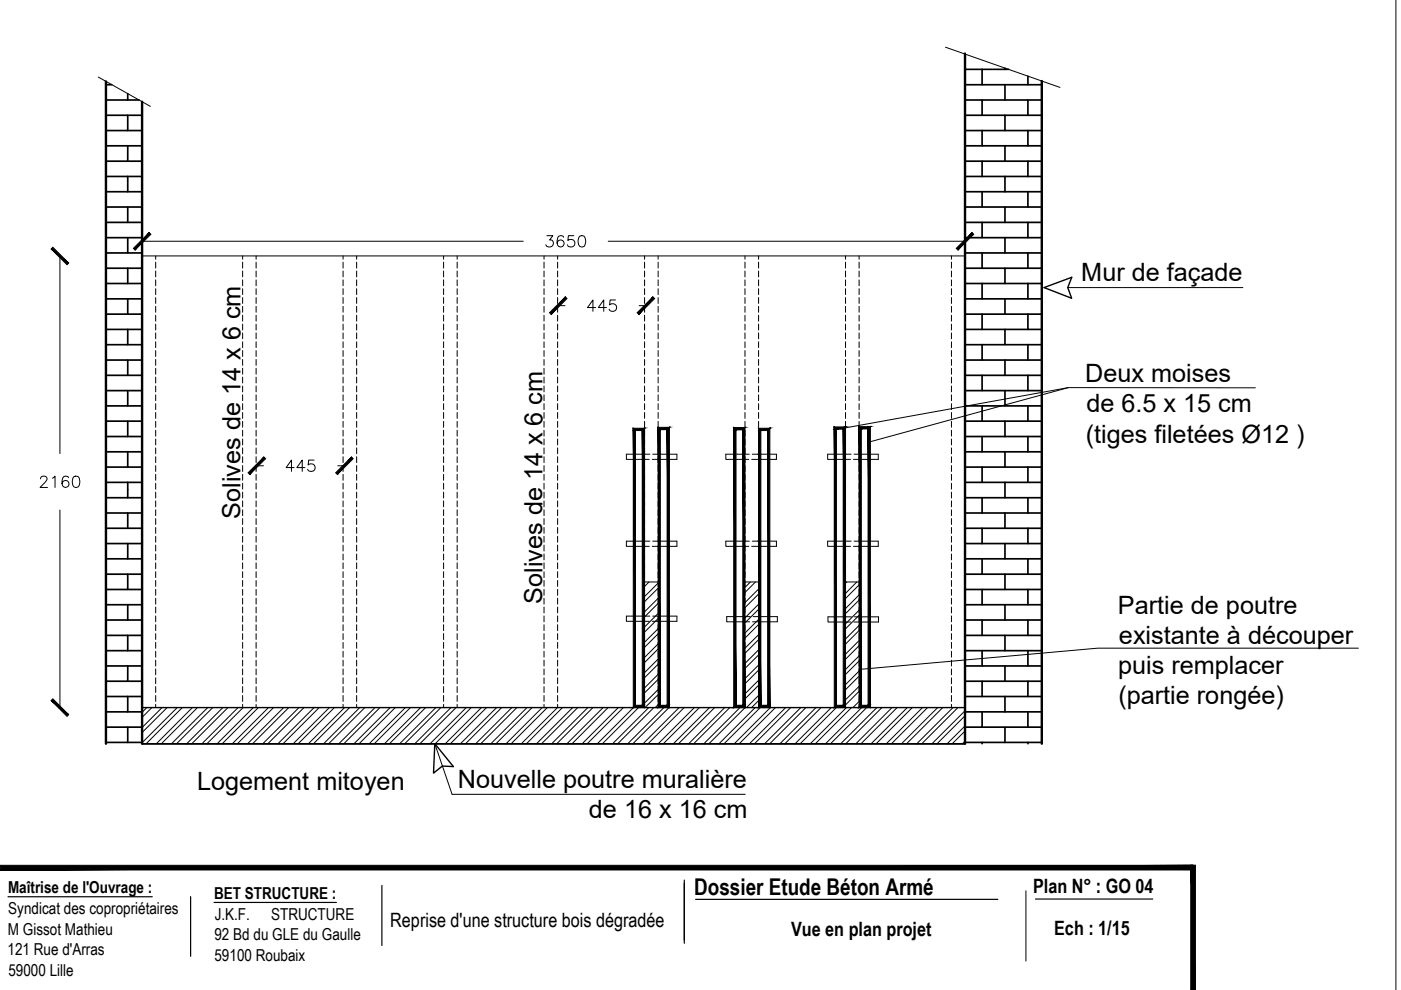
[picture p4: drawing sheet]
<svg xmlns="http://www.w3.org/2000/svg" width="297mm" height="210mm" viewBox="0 0 297 210" stroke-linecap="round" stroke-linejoin="round" font-family="sans-serif">
<!-- layer: JKF cotations -->
<g fill="none" stroke="#000" stroke-width=".21">
<path d="M137.6 123.4l-.9 .9M139.5 123.6l-2.8 2.9M139.5 126.8l-2.8 2.9M139.5 130.1l-2.8 2.8M139.5 133.3l-2.8 2.9M139.5 136.5l-2.8 2.9M139.5 139.7l-2.8 2.9M139.5 124.7l-2.8 2.9M139.5 127.9l-2.8 2.9M139.5 131.1l-2.8 2.9M139.5 134.4l-2.8 2.8M139.5 137.6l-2.8 2.9"/>
<path d="M159.1 123.4l-1.1 1.1M160.2 123.4l-2.2 2.2M160.8 124.9l-2.8 2.9M160.8 128.1l-2.8 2.9M160.8 131.3l-2.8 2.9M160.8 134.6l-2.8 2.8M160.8 137.8l-2.8 2.9M160.8 126l-2.8 2.8M160.8 129.2l-2.8 2.9M160.8 132.4l-2.8 2.9M160.8 135.6l-2.8 2.9M160.8 138.9l-2.8 2.8"/>
<path d="M179.5 123.4l-.2 .2M181.7 123.4l-2.4 2.4M182.1 126.1l-2.8 2.9M182.1 129.4l-2.8 2.9M182.1 132.6l-2.8 2.9M182.1 135.8l-2.8 2.9M182.1 139.1l-2.8 2.8M182.1 124l-2.8 2.9M182.1 127.2l-2.8 2.9M182.1 130.5l-2.8 2.8M182.1 133.7l-2.8 2.9M182.1 136.9l-2.8 2.9"/>
<path d="M31.1 150l-1 1M32.2 150l-2.1 2.1M34.4 150l-4.3 4.3M35.4 150l-5.3 5.3M37.6 150l-7.5 7.5M38.7 150l-7.7 7.7M40.8 150l-7.6 7.7M41.9 150l-7.7 7.7M44 150l-7.6 7.7M45.1 150l-7.6 7.7M47.3 150l-7.7 7.7M48.3 150l-7.6 7.7"/>
<path d="M50.5 150l-7.7 7.7M51.5 150l-7.6 7.7M53.7 150l-7.7 7.7M54.8 150l-7.7 7.7M56.9 150l-7.6 7.7M58 150l-7.7 7.7M60.1 150l-7.6 7.7M61.2 150l-7.6 7.7M63.4 150l-7.7 7.7M64.5 150l-7.7 7.7M66.6 150l-7.7 7.7M67.7 150l-7.7 7.7"/>
<path d="M69.8 150l-7.6 7.7M70.9 150l-7.7 7.7M73.1 150l-7.7 7.7M74.1 150l-7.6 7.7M76.3 150l-7.7 7.7M77.4 150l-7.7 7.7M79.5 150l-7.7 7.7M80.6 150l-7.7 7.7M82.7 150l-7.6 7.7M83.8 150l-7.7 7.7M85.9 150l-7.6 7.7M87 150l-7.6 7.7"/>
<path d="M89.2 150l-7.7 7.7M90.2 150l-7.6 7.7M92.4 150l-7.7 7.7M93.5 150l-7.7 7.7M95.6 150l-7.6 7.7M96.7 150l-7.7 7.7M98.9 150l-7.7 7.7M99.9 150l-7.6 7.7M102.1 150l-7.7 7.7M103.2 150l-7.7 7.7M105.3 150l-7.7 7.7M106.4 150l-7.7 7.7"/>
<path d="M108.5 150l-7.6 7.7M109.6 150l-7.7 7.7M111.7 150l-7.6 7.7M112.8 150l-7.6 7.7M115 150l-7.7 7.7M116 150l-7.6 7.7M118.2 150l-7.7 7.7M119.3 150l-7.7 7.7M121.4 150l-7.6 7.7M122.5 150l-7.7 7.7M124.6 150l-7.6 7.7M125.7 150l-7.6 7.7"/>
<path d="M127.9 150l-7.7 7.7M128.9 150l-7.6 7.7M131.1 150l-7.7 7.7M132.2 150l-7.7 7.7M134.3 150l-7.7 7.7M135.4 150l-7.7 7.7M137.5 150l-7.6 7.7M138.6 150l-7.6 7.7M139.5 143l-2.8 2.9M139.5 146.2l-2.8 2.9M139.5 149.4l-.6 .6M139.5 140.8l-2.8 2.9"/>
<path d="M139.5 144.1l-2.8 2.8M139.5 147.3l-2.7 2.7M140.8 150l-7.7 7.7M141.8 150l-7.6 7.7M144 150l-7.7 7.7M145.1 150l-7.7 7.7M147.2 150l-7.6 7.7M148.3 150l-7.7 7.7M150.4 150l-7.6 7.7M151.5 150l-7.6 7.7M153.7 150l-7.7 7.7M154.7 150l-7.6 7.7"/>
<path d="M156.9 150l-7.7 7.7M158 150l-7.7 7.7M160.1 150l-7.7 7.7M160.8 141l-2.8 2.9M160.8 144.2l-2.8 2.9M160.8 147.5l-2.5 2.5M160.8 142.1l-2.8 2.9M160.8 145.3l-2.8 2.9M160.8 148.5l-1.5 1.5M161.2 150l-7.7 7.7M163.3 150l-7.6 7.7M164.4 150l-7.7 7.7"/>
<path d="M166.6 150l-7.7 7.7M167.6 150l-7.6 7.7M169.8 150l-7.7 7.7M170.9 150l-7.7 7.7M173 150l-7.6 7.7M174.1 150l-7.7 7.7M176.2 150l-7.6 7.7M177.3 150l-7.6 7.7M179.5 150l-7.7 7.7M180.5 150l-7.6 7.7M182.1 142.3l-2.8 2.9M182.1 145.5l-2.8 2.9"/>
<path d="M182.1 148.7l-1.3 1.3M182.1 140.1l-2.8 2.9M182.1 143.4l-2.8 2.8M182.1 146.6l-2.8 2.9M182.1 149.8l-.2 .2M182.7 150l-7.7 7.7M183.8 150l-7.7 7.7M185.9 150l-7.6 7.7M187 150l-7.7 7.7M189.1 150l-7.6 7.7M190.2 150l-7.7 7.7M192.4 150l-7.7 7.7"/>
<path d="M193.4 150l-7.6 7.7M195.6 150l-7.7 7.7M196.7 150l-7.7 7.7M198.8 150l-7.7 7.7M199.9 150l-7.7 7.7M202 150l-7.6 7.7M203.1 150l-7.7 7.7M204.6 150.7l-7 7M204.6 153.9l-3.8 3.8M204.6 157.1l-.5 .6M204.6 151.8l-5.9 5.9M204.6 155l-2.7 2.7"/>
</g>
<!-- layer: textes. R+1 -->
<path d="M30.1 157.7h174.5h-174.5v-7.7h174.5v7.7" fill="none" stroke="#000" stroke-width=".3"/>
<!-- layer: Butons sismique jkf -->
<g fill="none" stroke="#000" stroke-width=".21">
<path d="M296 -.1v210M20.8 16.3l11.1 6.3M200.5 10l24.2 8.5M33 54.3v.7M33 55.6v1.2M33 57.5v1.2M33 59.3v1.3M51.4 54.3v.7M51.4 55.6v1.2M51.4 57.5v1.2M51.4 59.3v1.3M54.3 54.3v.7"/>
<path d="M54.3 55.6v1.2M54.3 57.5v1.2M54.3 59.3v1.3M72.7 54.3v.7M72.7 55.6v1.2M72.7 57.5v1.2M72.7 59.3v1.3M75.6 54.3v.7M75.6 55.6v1.2M75.6 57.5v1.2M75.6 59.3v1.3M94.1 54.3v.7"/>
<path d="M94.1 55.6v1.2M94.1 57.5v1.2M94.1 59.3v1.3M96.9 54.3v.7M96.9 55.6v1.2M96.9 57.5v1.2M96.9 59.3v1.3M115.3 55.6v1.2M115.3 57.5v1.2M115.3 59.3v1.3M118.2 55.6v1.2M118.2 57.5v1.2"/>
<path d="M118.2 59.3v1.3M136.7 54.3v.7M136.7 55.6v1.2M136.7 57.5v1.2M136.7 59.3v1.3M139.5 54.3v.7M139.5 55.6v1.2M139.5 57.5v1.2M139.5 59.3v1.3M158 54.3v.7M158 55.6v1.2M158 57.5v1.2"/>
<path d="M158 59.3v1.3M160.8 54.3v.7M160.8 55.6v1.2M160.8 57.5v1.2M160.8 59.3v1.3M179.3 54.3v.7M179.3 55.6v1.2M179.3 57.5v1.2M179.3 59.3v1.3M182.1 54.3v.7M182.1 55.6v1.2M182.1 57.5v1.2"/>
<path d="M182.1 59.3v1.3M201.7 54.3v.7M201.7 55.6v1.2M201.7 57.5v1.2M201.7 59.3v1.3M33 61.2v1.3M33 63.1v1.2M33 65v1.2M33 66.8v1.3M33 68.7v1.3M33 70.6v1.2M33 72.5v1.2"/>
<path d="M33 74.3v1.3M33 76.2v1.3M33 78.1v1.2M33 80v1.2M51.4 61.2v1.3M51.4 63.1v1.2M51.4 65v1.2M51.4 66.8v1.3M51.4 68.7v1.3M51.4 70.6v1.2M51.4 72.5v1.2M51.4 74.3v1.3"/>
<path d="M51.4 76.2v1.3M51.4 78.1v1.2M51.4 80v1.2M54.3 61.2v1.3M54.3 63.1v1.2M54.3 65v1.2M54.3 66.8v1.3M54.3 68.7v1.3M54.3 70.6v1.2M54.3 72.5v1.2M54.3 74.3v1.3M54.3 76.2v1.3"/>
<path d="M54.3 78.1v1.2M54.3 80v1.2M72.7 61.2v1.3M72.7 63.1v1.2M72.7 65v1.2M72.7 66.8v1.3M72.7 68.7v1.3M72.7 70.6v1.2M72.7 72.5v1.2M72.7 74.3v1.3M72.7 76.2v1.3M72.7 78.1v1.2"/>
<path d="M72.7 80v1.2M75.6 61.2v1.3M75.6 63.1v1.2M75.6 65v1.2M75.6 66.8v1.3M75.6 68.7v1.3M75.6 70.6v1.2M75.6 72.5v1.2M75.6 74.3v1.3M75.6 76.2v1.3M75.6 78.1v1.2M75.6 80v1.2"/>
<path d="M94.1 61.2v1.3M94.1 63.1v1.2M94.1 65v1.2M94.1 66.8v1.3M94.1 68.7v1.3M94.1 70.6v1.2M94.1 72.5v1.2M94.1 74.3v1.3M94.1 76.2v1.3M94.1 78.1v1.2M94.1 80v1.2M96.9 61.2v1.3"/>
<path d="M96.9 63.1v1.2M96.9 65v1.2M96.9 66.8v1.3M96.9 68.7v1.3M96.9 70.6v1.2M96.9 72.5v1.2M96.9 74.3v1.3M96.9 76.2v1.3M96.9 78.1v1.2M96.9 80v1.2M115.3 61.2v1.3M115.3 63.1v1.2"/>
<path d="M115.3 65v1.2M115.3 66.8v1.3M115.3 68.7v1.3M115.3 70.6v1.2M115.3 72.5v1.2M115.3 74.3v1.3M115.3 76.2v1.3M115.3 78.1v1.2M115.3 80v1.2M118.2 61.2v1.3M118.2 63.1v1.2M118.2 65v1.2"/>
<path d="M118.2 66.8v1.3M118.2 68.7v1.3M118.2 70.6v1.2M118.2 72.5v1.2M118.2 74.3v1.3M118.2 76.2v1.3M118.2 78.1v1.2M118.2 80v1.2M136.7 61.2v1.3M136.7 63.1v1.2M136.7 65v1.2M136.7 66.8v1.3"/>
<path d="M136.7 68.7v1.3M136.7 70.6v1.2M136.7 72.5v1.2M136.7 74.3v1.3M136.7 76.2v1.3M136.7 78.1v1.2M136.7 80v1.2M139.5 61.2v1.3M139.5 63.1v1.2M139.5 65v1.2M139.5 66.8v1.3M139.5 68.7v1.3"/>
<path d="M139.5 70.6v1.2M139.5 72.5v1.2M139.5 74.3v1.3M139.5 76.2v1.3M139.5 78.1v1.2M139.5 80v1.2M158 61.2v1.3M158 63.1v1.2M158 65v1.2M158 66.8v1.3M158 68.7v1.3M158 70.6v1.2"/>
<path d="M158 72.5v1.2M158 74.3v1.3M158 76.2v1.3M158 78.1v1.2M158 80v1.2M160.8 61.2v1.3M160.8 63.1v1.2M160.8 65v1.2M160.8 66.8v1.3M160.8 68.7v1.3M160.8 70.6v1.2M160.8 72.5v1.2"/>
<path d="M160.8 74.3v1.3M160.8 76.2v1.3M160.8 78.1v1.2M160.8 80v1.2M179.3 61.2v1.3M179.3 63.1v1.2M179.3 65v1.2M179.3 66.8v1.3M179.3 68.7v1.3M179.3 70.6v1.2M179.3 72.5v1.2M179.3 74.3v1.3"/>
<path d="M179.3 76.2v1.3M179.3 78.1v1.2M179.3 80v1.2M182.1 61.2v1.3M182.1 63.1v1.2M182.1 65v1.2M182.1 66.8v1.3M182.1 68.7v1.3M182.1 70.6v1.2M182.1 72.5v1.2M182.1 74.3v1.3M182.1 76.2v1.3"/>
<path d="M182.1 78.1v1.2M182.1 80v1.2M201.7 61.2v1.3M201.7 63.1v1.2M201.7 65v1.2M201.7 66.8v1.3M201.7 68.7v1.3M201.7 70.6v1.2M201.7 72.5v1.2M201.7 74.3v1.3M201.7 76.2v1.3M201.7 78.1v1.2"/>
<path d="M201.7 80v1.2M33 81.8v1.3M33 83.7v1.3M33 85.6v1.2M33 87.5v1.2M33 89.3v1.3M33 91.2v1.3M33 93.1v1.2M33 95v1.2M33 96.8v1.3M33 98.7v1.3M51.4 81.8v1.3"/>
<path d="M51.4 83.7v1.3M51.4 85.6v1.2M51.4 87.5v1.2M51.4 89.3v1.3M51.4 91.2v1.3M51.4 93.1v1.2M51.4 95v1.2M51.4 96.8v1.3M51.4 98.7v1.3M54.3 81.8v1.3M54.3 83.7v1.3M54.3 85.6v1.2"/>
<path d="M54.3 87.5v1.2M54.3 89.3v1.3M54.3 91.2v1.3M54.3 93.1v1.2M54.3 95v1.2M54.3 96.8v1.3M54.3 98.7v1.3M72.7 81.8v1.3M72.7 83.7v1.3M72.7 85.6v1.2M72.7 87.5v1.2M72.7 89.3v1.3"/>
<path d="M72.7 91.2v1.3M72.7 93.1v1.2M72.7 95v1.2M72.7 96.8v1.3M72.7 98.7v1.3M75.6 81.8v1.3M75.6 83.7v1.3M75.6 85.6v1.2M75.6 87.5v1.2M75.6 89.3v1.3M75.6 91.2v1.3M75.6 93.1v1.2"/>
<path d="M75.6 95v1.2M75.6 96.8v1.3M75.6 98.7v1.3M94.1 81.8v1.3M94.1 83.7v1.3M94.1 85.6v1.2M94.1 87.5v1.2M94.1 89.3v1.3M94.1 91.2v1.3M94.1 93.1v1.2M94.1 95v1.2M94.1 96.8v1.3"/>
<path d="M94.1 98.7v1.3M96.9 81.8v1.3M96.9 83.7v1.3M96.9 85.6v1.2M96.9 87.5v1.2M96.9 89.3v1.3M96.9 91.2v1.3M96.9 93.1v1.2M96.9 95v1.2M96.9 96.8v1.3M96.9 98.7v1.3M115.3 81.8v1.3"/>
<path d="M115.3 83.7v1.3M115.3 85.6v1.2M115.3 87.5v1.2M115.3 89.3v1.3M115.3 91.2v1.3M115.3 93.1v1.2M115.3 95v1.2M115.3 96.8v1.3M115.3 98.7v1.3M118.2 81.8v1.3M118.2 83.7v1.3M118.2 85.6v1.2"/>
<path d="M118.2 87.5v1.2M118.2 89.3v1.3M118.2 91.2v1.3M118.2 93.1v1.2M118.2 95v1.2M118.2 96.8v1.3M118.2 98.7v1.3M136.4 97.4h1.3M136.7 81.8v1.3M136.7 83.7v1.3M136.7 85.6v1.2M136.7 87.5v1.2"/>
<path d="M136.7 89.3v1.3M136.7 91.2v1.3M136.7 93.1v1.2M136.7 95v1.2M136.7 96.8v1.3M136.7 98.7v1.3M137.8 96.3h-5v1.1h3.9M138.4 96.3h5.1v1.1h-5.2M139.5 81.8v1.3M139.5 83.7v1.3M139.5 85.6v1.2M139.5 87.5v1.2"/>
<path d="M139.5 89.3v1.3M139.5 91.2v1.3M139.5 93.1v1.2M139.5 95v1.2M139.5 96.8v1.3M139.5 98.7v1.3M157.5 97.4h1.3M158 81.8v1.3M158 83.7v1.3M158 85.6v1.2M158 87.5v1.2M158 89.3v1.3"/>
<path d="M158 91.2v1.3M158 93.1v1.2M158 95v1.2M158 96.8v1.3M158 98.7v1.3M158.9 96.3h-5v1.1h3.8M159.5 96.3h5.1v1.1h-5.2M160.8 81.8v1.3M160.8 83.7v1.3M160.8 85.6v1.2M160.8 87.5v1.2M160.8 89.3v1.3"/>
<path d="M160.8 91.2v1.3M160.8 93.1v1.2M160.8 95v1.2M160.8 96.8v1.3M160.8 98.7v1.3M179.1 97.4h1.2M179.3 81.8v1.3M179.3 83.7v1.3M179.3 85.6v1.2M179.3 87.5v1.2M179.3 89.3v1.3M179.3 91.2v1.3"/>
<path d="M179.3 93.1v1.2M179.3 95v1.2M179.3 96.8v1.3M179.3 98.7v1.3M180.5 96.3h-5v1.1h3.8M181.1 96.3h5.1v1.1h-5.2M182.1 81.8v1.3M182.1 83.7v1.3M182.1 85.6v1.2M182.1 87.5v1.2M182.1 89.3v1.3M182.1 91.2v1.3"/>
<path d="M182.1 93.1v1.2M182.1 95v1.2M182.1 96.8v1.3M182.1 98.7v1.3M201.7 81.8v1.3M201.7 83.7v1.3M201.7 85.6v1.2M201.7 87.5v1.2M201.7 89.3v1.3M201.7 91.2v1.3M201.7 93.1v1.2M201.7 95v1.2"/>
<path d="M201.7 96.8v1.3M201.7 98.7v1.3M226.5 82.2l-47.5 8.6M266.2 82.2h-39.7l-42.2 11.5M33 100.6v1.2M33 102.5v1.2M33 104.3v1.3M33 106.2v1.3M33 108.1v1.2M33 110v1.2M33 111.8v1.3M33 113.7v1.3"/>
<path d="M33 115.6v1.2M33 117.5v1.2M33 119.3v1.3M51.4 100.6v1.2M51.4 102.5v1.2M51.4 104.3v1.3M51.4 106.2v1.3M51.4 108.1v1.2M51.4 110v1.2M51.4 111.8v1.3M51.4 113.7v1.3M51.4 115.6v1.2"/>
<path d="M51.4 117.5v1.2M51.4 119.3v1.3M54.3 100.6v1.2M54.3 102.5v1.2M54.3 104.3v1.3M54.3 106.2v1.3M54.3 108.1v1.2M54.3 110v1.2M54.3 111.8v1.3M54.3 113.7v1.3M54.3 115.6v1.2M54.3 117.5v1.2"/>
<path d="M54.3 119.3v1.3M72.7 100.6v1.2M72.7 102.5v1.2M72.7 104.3v1.3M72.7 106.2v1.3M72.7 108.1v1.2M72.7 110v1.2M72.7 111.8v1.3M72.7 113.7v1.3M72.7 115.6v1.2M72.7 117.5v1.2M72.7 119.3v1.3"/>
<path d="M75.6 100.6v1.2M75.6 102.5v1.2M75.6 104.3v1.3M75.6 106.2v1.3M75.6 108.1v1.2M75.6 110v1.2M75.6 111.8v1.3M75.6 113.7v1.3M75.6 115.6v1.2M75.6 117.5v1.2M75.6 119.3v1.3M94.1 100.6v1.2"/>
<path d="M94.1 102.5v1.2M94.1 104.3v1.3M94.1 106.2v1.3M94.1 108.1v1.2M94.1 110v1.2M94.1 111.8v1.3M94.1 113.7v1.3M94.1 115.6v1.2M94.1 117.5v1.2M94.1 119.3v1.3M96.9 100.6v1.2M96.9 102.5v1.2"/>
<path d="M96.9 104.3v1.3M96.9 106.2v1.3M96.9 108.1v1.2M96.9 110v1.2M96.9 111.8v1.3M96.9 113.7v1.3M96.9 115.6v1.2M96.9 117.5v1.2M96.9 119.3v1.3M115.3 100.6v1.2M115.3 102.5v1.2M115.3 104.3v1.3"/>
<path d="M115.3 106.2v1.3M115.3 108.1v1.2M115.3 110v1.2M115.3 111.8v1.3M115.3 113.7v1.3M115.3 115.6v1.2M115.3 117.5v1.2M115.3 119.3v1.3M118.2 100.6v1.2M118.2 102.5v1.2M118.2 104.3v1.3M118.2 106.2v1.3"/>
<path d="M118.2 108.1v1.2M118.2 110v1.2M118.2 111.8v1.3M118.2 113.7v1.3M118.2 115.6v1.2M118.2 117.5v1.2M118.2 119.3v1.3M136.4 115.8h1.3M136.7 100.6v1.2M136.7 102.5v1.2M136.7 104.3v1.3M136.7 106.2v1.3"/>
<path d="M136.7 108.1v1.2M136.7 110v1.2M136.7 111.8v1.3M136.7 113.7v1.3M136.7 115.6v1.2M136.7 117.5v1.2M136.7 119.3v1.3M137.8 114.7h-5v1.1h3.9M138.4 114.7h5.1v1.1h-5.2M139.5 100.6v1.2M139.5 102.5v1.2M139.5 104.3v1.3"/>
<path d="M139.5 106.2v1.3M139.5 108.1v1.2M139.5 110v1.2M139.5 111.8v1.3M139.5 113.7v1.3M139.5 115.6v1.2M139.5 117.5v1.2M139.5 119.3v1.3M157.5 115.8h1.3M158 100.6v1.2M158 102.5v1.2M158 104.3v1.3"/>
<path d="M158 106.2v1.3M158 108.1v1.2M158 110v1.2M158 111.8v1.3M158 113.7v1.3M158 115.6v1.2M158 117.5v1.2M158 119.3v1.3M158.9 114.7h-5v1.1h3.8M159.5 114.7h5.1v1.1h-5.2M160.8 100.6v1.2M160.8 102.5v1.2"/>
<path d="M160.8 104.3v1.3M160.8 106.2v1.3M160.8 108.1v1.2M160.8 110v1.2M160.8 111.8v1.3M160.8 113.7v1.3M160.8 115.6v1.2M160.8 117.5v1.2M160.8 119.3v1.3M179.1 115.8h1.2M179.3 100.6v1.2M179.3 102.5v1.2"/>
<path d="M179.3 104.3v1.3M179.3 106.2v1.3M179.3 108.1v1.2M179.3 110v1.2M179.3 111.8v1.3M179.3 113.7v1.3M179.3 115.6v1.2M179.3 117.5v1.2M179.3 119.3v1.3M180.5 114.7h-5v1.1h3.8M181.1 114.7h5.1v1.1h-5.2M182.1 100.6v1.2"/>
<path d="M182.1 102.5v1.2M182.1 104.3v1.3M182.1 106.2v1.3M182.1 108.1v1.2M182.1 110v1.2M182.1 111.8v1.3M182.1 113.7v1.3M182.1 115.6v1.2M182.1 117.5v1.2M182.1 119.3v1.3M201.7 100.6v1.2M201.7 102.5v1.2"/>
<path d="M201.7 104.3v1.3M201.7 106.2v1.3M201.7 108.1v1.2M201.7 110v1.2M201.7 111.8v1.3M201.7 113.7v1.3M201.7 115.6v1.2M201.7 117.5v1.2M201.7 119.3v1.3M33 121.2v1.3M33 123.1v1.2M33 125v1.2"/>
<path d="M33 126.8v1.3M33 128.7v1.3M33 130.6v1.2M33 132.5v1.2M33 134.3v1.3M33 136.2v1.2M33 138.1v1.2M33 140v1.2M51.4 121.2v1.3M51.4 123.1v1.2M51.4 125v1.2M51.4 126.8v1.3"/>
<path d="M51.4 128.7v1.3M51.4 130.6v1.2M51.4 132.5v1.2M51.4 134.3v1.3M51.4 136.2v1.2M51.4 138.1v1.2M51.4 140v1.2M54.3 121.2v1.3M54.3 123.1v1.2M54.3 125v1.2M54.3 126.8v1.3M54.3 128.7v1.3"/>
<path d="M54.3 130.6v1.2M54.3 132.5v1.2M54.3 134.3v1.3M54.3 136.2v1.2M54.3 138.1v1.2M54.3 140v1.2M72.7 121.2v1.3M72.7 123.1v1.2M72.7 125v1.2M72.7 126.8v1.3M72.7 128.7v1.3M72.7 130.6v1.2"/>
<path d="M72.7 132.5v1.2M72.7 134.3v1.3M72.7 136.2v1.2M72.7 138.1v1.2M72.7 140v1.2M75.6 121.2v1.3M75.6 123.1v1.2M75.6 125v1.2M75.6 126.8v1.3M75.6 128.7v1.3M75.6 130.6v1.2M75.6 132.5v1.2"/>
<path d="M75.6 134.3v1.3M75.6 136.2v1.2M75.6 138.1v1.2M75.6 140v1.2M94.1 121.2v1.3M94.1 123.1v1.2M94.1 125v1.2M94.1 126.8v1.3M94.1 128.7v1.3M94.1 130.6v1.2M94.1 132.5v1.2M94.1 134.3v1.3"/>
<path d="M94.1 136.2v1.2M94.1 138.1v1.2M94.1 140v1.2M96.9 121.2v1.3M96.9 123.1v1.2M96.9 125v1.2M96.9 126.8v1.3M96.9 128.7v1.3M96.9 130.6v1.2M96.9 132.5v1.2M96.9 134.3v1.3M96.9 136.2v1.2"/>
<path d="M96.9 138.1v1.2M96.9 140v1.2M115.3 121.2v1.3M115.3 123.1v1.2M115.3 125v1.2M115.3 126.8v1.3M115.3 128.7v1.3M115.3 130.6v1.2M115.3 132.5v1.2M115.3 134.3v1.3M115.3 136.2v1.2M115.3 138.1v1.2"/>
<path d="M115.3 140v1.2M118.2 121.2v1.3M118.2 123.1v1.2M118.2 125v1.2M118.2 126.8v1.3M118.2 128.7v1.3M118.2 130.6v1.2M118.2 132.5v1.2M118.2 134.3v1.3M118.2 136.2v1.2M118.2 138.1v1.2M118.2 140v1.2"/>
<path d="M136.4 131.7h1.3M136.7 121.2v1.3M136.7 123.1v1.2M136.7 125v1.2M136.7 126.8v1.3M136.7 128.7v1.3M136.7 130.6v1.2M136.7 132.5v1.2M136.7 134.3v1.3M136.7 136.2v1.2M136.7 138.1v1.2M136.7 140v1.2"/>
<path d="M136.7 123.4h2.8M137.8 130.6h-5v1.1h3.9M138.4 130.6h5.1v1.1h-5.2M139.5 121.2v1.3M139.5 123.1v1.2M139.5 125v1.2M139.5 126.8v1.3M139.5 128.7v1.3M139.5 130.6v1.2M139.5 132.5v1.2M139.5 134.3v1.3M139.5 136.2v1.2"/>
<path d="M139.5 138.1v1.2M139.5 140v1.2M157.7 131.8h1.2M158 130.6l-.1 1.2h-3.8v-1.1h5M158 121.2v1.3M158 123.1v1.2M158 125v1.2M158 126.8v1.3M158 128.7v1.3M158 132.5v1.2M158 134.3v1.3M158 136.2v1.2"/>
<path d="M158 138.1v1.2M158 140v1.2M158 123.4h2.8M159.7 130.7h5.1v1.1h-5.2M160.8 121.2v1.3M160.8 123.1v1.2M160.8 125v1.2M160.8 126.8v1.3M160.8 128.7v1.3M160.8 130.6v1.2M160.8 132.5v1.2M160.8 134.3v1.3"/>
<path d="M160.8 136.2v1.2M160.8 138.1v1.2M160.8 140v1.2M179.1 131.9h1.3M179.3 121.2v1.3M179.3 123.1v1.2M179.3 125v1.2M179.3 126.8v1.3M179.3 128.7v1.3M179.3 130.6v1.2M179.3 132.5v1.2M179.3 134.3v1.3"/>
<path d="M179.3 136.2v1.2M179.3 138.1v1.2M179.3 140v1.2M179.3 123.4h2.8M180.5 130.8h-5v1.1h3.9M181.1 130.8h5.2v1.1h-5.3M182.1 121.2v1.3M182.1 123.1v1.2M182.1 125v1.2M182.1 126.8v1.3M182.1 128.7v1.3M182.1 130.6v1.2"/>
<path d="M182.1 132.5v1.2M182.1 134.3v1.3M182.1 136.2v1.2M182.1 138.1v1.2M182.1 140v1.2M201.7 121.2v1.3M201.7 123.1v1.2M201.7 125v1.2M201.7 126.8v1.3M201.7 128.7v1.3M201.7 130.6v1.2M201.7 132.5v1.2"/>
<path d="M201.7 134.3v1.3M201.7 136.2v1.2M201.7 138.1v1.2M201.7 140v1.2M288 137.4h-55.3l-50.6 4.5M30.1 150v-95.7h174.5v95.7M33 141.8v1.3M33 143.7v1.3M33 145.6v1.2M33 147.5v1.2M33 149.3v.7M51.4 141.8v1.3"/>
<path d="M51.4 143.7v1.3M51.4 145.6v1.2M51.4 147.5v1.2M51.4 149.3v.7M54.3 141.8v1.3M54.3 143.7v1.3M54.3 145.6v1.2M54.3 147.5v1.2M54.3 149.3v.7M72.7 141.8v1.3M72.7 143.7v1.3M72.7 145.6v1.2"/>
<path d="M72.7 147.5v1.2M72.7 149.3v.7M75.6 141.8v1.3M75.6 143.7v1.3M75.6 145.6v1.2M75.6 147.5v1.2M75.6 149.3v.7M94.1 141.8v1.3M94.1 143.7v1.3M94.1 145.6v1.2M94.1 147.5v1.2M94.1 149.3v.7"/>
<path d="M96.9 141.8v1.3M96.9 143.7v1.3M96.9 145.6v1.2M96.9 147.5v1.2M96.9 149.3v.7M115.3 141.8v1.3M115.3 143.7v1.3M115.3 145.6v1.2M115.3 147.5v1.2M115.3 149.3v.7M118.2 141.8v1.3M118.2 143.7v1.3"/>
<path d="M118.2 145.6v1.2M118.2 147.5v1.2M118.2 149.3v.7M136.7 141.8v1.3M136.7 143.7v1.3M136.7 145.6v1.2M136.7 147.5v1.2M136.7 149.3v.7M139.5 141.8v1.3M139.5 143.7v1.3M139.5 145.6v1.2M139.5 147.5v1.2"/>
<path d="M139.5 149.3v.7M158 141.8v1.3M158 143.7v1.3M158 145.6v1.2M158 147.5v1.2M158 149.3v.7M160.8 141.8v1.3M160.8 143.7v1.3M160.8 145.6v1.2M160.8 147.5v1.2M160.8 149.3v.7M179.3 141.8v1.3"/>
<path d="M179.3 143.7v1.3M179.3 145.6v1.2M179.3 147.5v1.2M179.3 149.3v.7M182.1 141.8v1.3M182.1 143.7v1.3M182.1 145.6v1.2M182.1 147.5v1.2M182.1 149.3v.7M201.7 141.8v1.3M201.7 143.7v1.3M201.7 145.6v1.2"/>
<path d="M201.7 147.5v1.2M201.7 149.3v.7M95.8 168.4h62.2"/>
</g>
<!-- layer: JKF  bbm plein -->
<path d="M12.7 54.3v41.9M30.1 51.2h80.8M129 51.2h75.6M118.4 64.8h1.4M135.5 64.8h1.4M226.4 61h37.1M54.4 98.8h1.5M71.6 98.8h1.4M12.7 108.1v41.9M92.2 157.7l3.6 10.7" fill="none" stroke="#000" stroke-width=".21"/>
<g fill="#000" stroke="#000" stroke-width=".21">
<path d="M10.8 52.8l3.4 3.3 .3-.3zM11.2 52.4l3.3 3.4-3.7-3z"/>
<path d="M31.6 49.3l-3 3.7 3.4-3.3zM31.6 49.3l-3 3.7-.3-.3z"/>
<path d="M202.7 52.7l.4 .3 3-3.7zM206.1 49.3l.3 .4-3.3 3.3z"/>
<path d="M119.9 62.9l-3 3.8 3.3-3.4zM119.9 62.9l-3 3.8-.4-.4z"/>
<path d="M138.4 62.9l-3.3 3.4 .4 .4zM138.4 62.9l.4 .4-3.3 3.4z"/>
<path d="M56 96.9l-3.1 3.7 3.4-3.3zM56 96.9l-3.1 3.7-.3-.4z"/>
<path d="M71.2 100.2l.3 .4 3-3.7zM74.5 96.9l.4 .4-3.4 3.3z"/>
<path d="M10.8 148.5l3.7 3-3.3-3.3zM10.8 148.5l3.7 3-.3 .4z"/>
</g>
<path d="M221.4 61l5.8-2.2-.8 2.2 .8 2.2zM92.2 157.7l3.9 4.8-2.3-.1-1.9 1.5z" fill="none" stroke="#000" stroke-width=".3"/>
<!-- layer: BB -->
<g fill="#000" stroke="#000" stroke-width=".21">
<path d="M134.3 90.8l.4 .5 2-.5zM134.7 91.3l2-.5-.5 .5zM136.7 90.8l-.5 .5 .5 58.7zM136.2 91.3l.5 58.7-.5-.5zM134.3 150h2.4l-.5-.5zM134.7 149.5h1.5l-1.9 .5zM134.3 90.8v59.2l.4-.5zM134.3 90.8l.4 .5v58.2z"/>
<path d="M139.5 90.6l.5 .5 1.9-.5zM140 91.1l1.9-.5-.5 .5zM141.9 90.6l-.5 .5 .5 58.9zM141.4 91.1l.5 58.9-.5-.5zM139.5 150h2.4l-.5-.5zM140 149.5h1.4l-1.9 .5zM139.5 90.6v59.4l.5-.5zM139.5 90.6l.5 .5v58.4z"/>
<path d="M155.6 90.6l.4 .5 2-.5zM156 91.1l2-.5-.5 .5zM158 90.6l-.5 .5 .5 58.9zM157.5 91.1l.5 58.9-.5-.5zM155.6 150h2.4l-.5-.5zM155.6 150l.4-.5h1.5zM155.6 90.6v59.4l.4-.5zM155.6 90.6l.4 .5v58.4z"/>
<path d="M160.8 90.8l.5 .5 1.9-.5zM161.3 91.3l1.9-.5-.4 .5zM163.2 90.8l-.4 .5 .4 58.7zM162.8 91.3l.4 58.7-.4-.5zM160.8 150h2.4l-.4-.5zM160.8 150l.5-.5h1.5zM160.8 90.8v59.2l.5-.5zM160.8 90.8l.5 .5v58.2z"/>
<path d="M176.9 90.5l.4 .5 2-.5zM177.3 91l2-.5-.5 .5zM178.8 91l.5 59v-59.5zM178.8 91l.5 59-.5-.5zM176.9 150h2.4l-.5-.5zM177.3 149.5h1.5l-1.9 .5zM176.9 90.5v59.5l.4-.5zM176.9 90.5l.4 .5v58.5z"/>
<path d="M182.1 90.5l.5 .4 1.9-.4zM182.6 90.9l1.9-.4-.4 .4zM184.5 90.5l-.4 .4 .4 59.1zM184.1 90.9l.4 59.1-.4-.5zM182.1 150h2.4l-.4-.5zM182.6 149.5h1.5l-2 .5zM182.1 90.5v59.5l.5-.5zM182.1 90.5l.5 .4v58.6z"/>
</g>
<!-- layer: Porteur -->
<path d="M22.5 17.3v140.4M204.6 11.5v146.2M220.9 17.2v140.5M30.1 21.6v136.1" fill="none" stroke="#000" stroke-width=".51"/>
<g fill="none" stroke="#000" stroke-width=".36">
<path d="M22.5 18h1.2M27.1 19.8v1.4M204.6 18h16.3M204.6 14.7h9.3M208.2 14.7v3.3M213.1 14.4v.3M213.1 18v3.2M217.9 16.1v1.9M22.5 21.2h7M22.5 24.4h7.6M22.5 27.7h7.6M22.5 30.9h7.6"/>
<path d="M22.5 34.2h7.6M22.5 37.4h7.6M27.1 24.4v3.3M27.1 30.9v3.3M27.1 37.4v3.3M204.6 21.2h16.3M204.6 24.4h16.3M204.6 27.7h16.3M204.6 30.9h16.3M204.6 34.2h16.3M204.6 37.4h16.3M208.2 21.2v3.2"/>
<path d="M208.2 27.7v3.2M208.2 34.2v3.2M213.1 24.4v3.3M213.1 30.9v3.3M213.1 37.4v3.3M217.9 21.2v3.2M217.9 27.7v3.2M217.9 34.2v3.2M22.5 40.7h7.6M22.5 43.9h7.6M22.5 47.2h7.6M22.5 50.4h7.6"/>
<path d="M22.5 53.6h7.6M22.5 56.9h7.6M27.1 43.9v3.3M27.1 50.4v3.2M27.1 56.9v3.2M204.6 40.7h16.3M204.6 43.9h16.3M204.6 47.2h16.3M204.6 50.4h16.3M204.6 53.6h16.3M204.6 56.9h16.3M208.2 40.7v3.2"/>
<path d="M208.2 47.2v3.2M208.2 53.6v3.3M213.1 43.9v3.3M213.1 50.4v3.2M213.1 56.9v3.2M217.9 40.7v3.2M217.9 47.2v3.2M217.9 53.6v3.3M22.5 60.1h7.6M22.5 63.4h7.6M22.5 66.6h7.6M22.5 69.8h7.6"/>
<path d="M22.5 73.1h7.6M22.5 76.3h7.6M22.5 79.6h7.6M27.1 63.4v3.2M27.1 69.8v3.3M27.1 76.3v3.3M204.6 60.1h16.3M204.6 63.4h16.3M204.6 66.6h16.3M204.6 69.8h16.3M204.6 73.1h16.3M204.6 76.3h16.3"/>
<path d="M204.6 79.6h16.3M208.2 60.1v3.3M208.2 66.6v3.2M208.2 73.1v3.2M208.2 79.6v3.2M213.1 63.4v3.2M213.1 69.8v3.3M213.1 76.3v3.3M217.9 60.1v3.3M217.9 66.6v3.2M217.9 73.1v3.2M217.9 79.6v3.2"/>
<path d="M22.5 82.8h7.6M22.5 86.1h7.6M22.5 89.3h7.6M22.5 92.6h7.6M22.5 95.8h7.6M22.5 99h7.6M27.1 82.8v3.3M27.1 89.3v3.3M27.1 95.8v3.2M204.6 82.8h16.3M204.6 86.1h16.3M204.6 89.3h16.3"/>
<path d="M204.6 92.6h16.3M204.6 95.8h16.3M204.6 99h16.3M208.2 86.1v3.2M208.2 92.6v3.2M208.2 99v3.3M213.1 82.8v3.3M213.1 89.3v3.3M213.1 95.8v3.2M217.9 86.1v3.2M217.9 92.6v3.2M217.9 99v3.3"/>
<path d="M22.5 102.3h7.6M22.5 105.5h7.6M22.5 108.8h7.6M22.5 112h7.6M22.5 115.2h7.6M22.5 118.5h7.6M27.1 102.3v3.2M27.1 108.8v3.2M27.1 115.2v3.3M204.6 105.5h16.3M204.6 108.8h16.3M204.6 112h16.3"/>
<path d="M204.6 115.2h16.3M204.6 118.5h16.3M204.6 102.3h16.3M208.2 105.5v3.3M208.2 112v3.2M208.2 118.5v3.2M213.1 102.3v3.2M213.1 108.8v3.2M213.1 115.2v3.3M217.9 105.5v3.3M217.9 112v3.2M217.9 118.5v3.2"/>
<path d="M22.5 121.7h7.6M22.5 125h7.6M22.5 128.2h7.6M22.5 131.5h7.6M22.5 134.7h7.6M22.5 138h7.6M27.1 121.7v3.3M27.1 128.2v3.3M27.1 134.7v3.3M204.6 121.7h16.3M204.6 125h16.3M204.6 128.2h16.3"/>
<path d="M204.6 131.5h16.3M204.6 134.7h16.3M204.6 138h16.3M208.2 125v3.2M208.2 131.5v3.2M208.2 138v3.2M213.1 121.7v3.3M213.1 128.2v3.3M213.1 134.7v3.3M217.9 125v3.2M217.9 131.5v3.2M217.9 138v3.2"/>
<path d="M22.5 141.2h7.6M22.5 144.4h7.6M22.5 147.7h7.6M22.5 150.9h7.6M22.5 154.2h7.6M22.5 157.4h7.6M27.1 141.2v3.2M27.1 147.7v3.2M27.1 154.2v3.2M204.6 141.2h16.3M204.6 144.4h16.3M204.6 147.7h16.3"/>
<path d="M204.6 150.9h16.3M204.6 154.2h16.3M204.6 157.4h16.3M208.2 144.4v3.3M208.2 150.9v3.3M208.2 157.4v.3M213.1 141.2v3.2M213.1 147.7v3.2M213.1 154.2v3.2M217.9 144.4v3.3M217.9 150.9v3.3M217.9 157.4v.3"/>
</g>
<circle cx="204.6" cy="11.5" r=".18" fill="#000"/>
<!-- layer: BECT-cartouche -->
<path d="M1.7 190.1h30.6M40.4 190.1v12.7M45.4 191.3h25.9M81 187.7v12.8M145.1 186.6v13.4M147.5 190.7h64.1M219.5 190.6h24.9" fill="none" stroke="#000" stroke-width=".25"/>
<g fill="#000" stroke="#000" stroke-width=".21">
<path d="M.1 184.5h252.9v-1zM.1 183.5h252.9l-252.9 1z"/>
<path d="M252.5 183.4v26.5h1zM252.5 183.4h1v26.5z"/>
</g>
<!-- layer: 0 -->
<path d="M217.5 188.9v14.9" fill="none" stroke="#000" stroke-width=".21"/>
<g font-size="5.7">
<text x="115" y="53.6">3650</text>
<text x="123.8" y="67.4">445</text>
<text x="59.6" y="101.2">445</text>
</g>
<g font-size="5.4">
<text x="229.3" y="59.6">Mur de façade</text>
<text x="230.1" y="81">Deux moises</text>
<text x="230.3" y="87.4">de 6.5 x 15 cm</text>
<text x="230.2" y="93.9">(tiges filetées Ø12 )</text>
<text x="51" y="110" transform="rotate(-90 51 110)">Solives de 14 x 6 cm</text>
<text x="115" y="128" transform="rotate(-90 115 128)">Solives de 14 x 6 cm</text>
<text x="237" y="130.1">Partie de poutre</text>
<text x="237.2" y="136.5">existante à découper</text>
<text x="237.1" y="142.9">puis remplacer</text>
<text x="237.1" y="149.3">(partie rongée)</text>
<text x="41.8" y="167.4">Logement mitoyen</text>
<text x="97.1" y="167.1">Nouvelle poutre muralière</text>
<text x="124.9" y="173.5">de 16 x 16 cm</text>
</g>
<text font-size="5.3" x="7.8" y="104.4">2160</text>
<text font-size="4.9" x="147.2" y="189.7">Dossier Etude Béton Armé</text>
<g font-size="4.2">
<text x="219" y="189.4">Plan N° : GO 04</text>
<text x="82.7" y="196.6">Reprise d'une structure bois dégradée</text>
<text x="167.7" y="198.5">Vue en plan projet</text>
<text x="223.5" y="198.2">Ech : 1/15</text>
</g>
<g font-size="3.5">
<text x="1.7" y="189.4">Maîtrise de l'Ouvrage :</text>
<text x="45.4" y="190.6">BET STRUCTURE :</text>
<text x="1.8" y="193.8">Syndicat des copropriétaires</text>
<text x="45.5" y="195">J.K.F.</text>
<text x="57.5" y="195">STRUCTURE</text>
<text x="1.6" y="202.5">121 Rue d'Arras</text>
<text x="1.7" y="198.2">M Gissot Mathieu</text>
<text x="45.5" y="199.4">92 Bd du GLE du Gaulle</text>
<text x="45.5" y="203.7">59100 Roubaix</text>
<text x="1.8" y="206.8">59000 Lille</text>
</g>
</svg>
